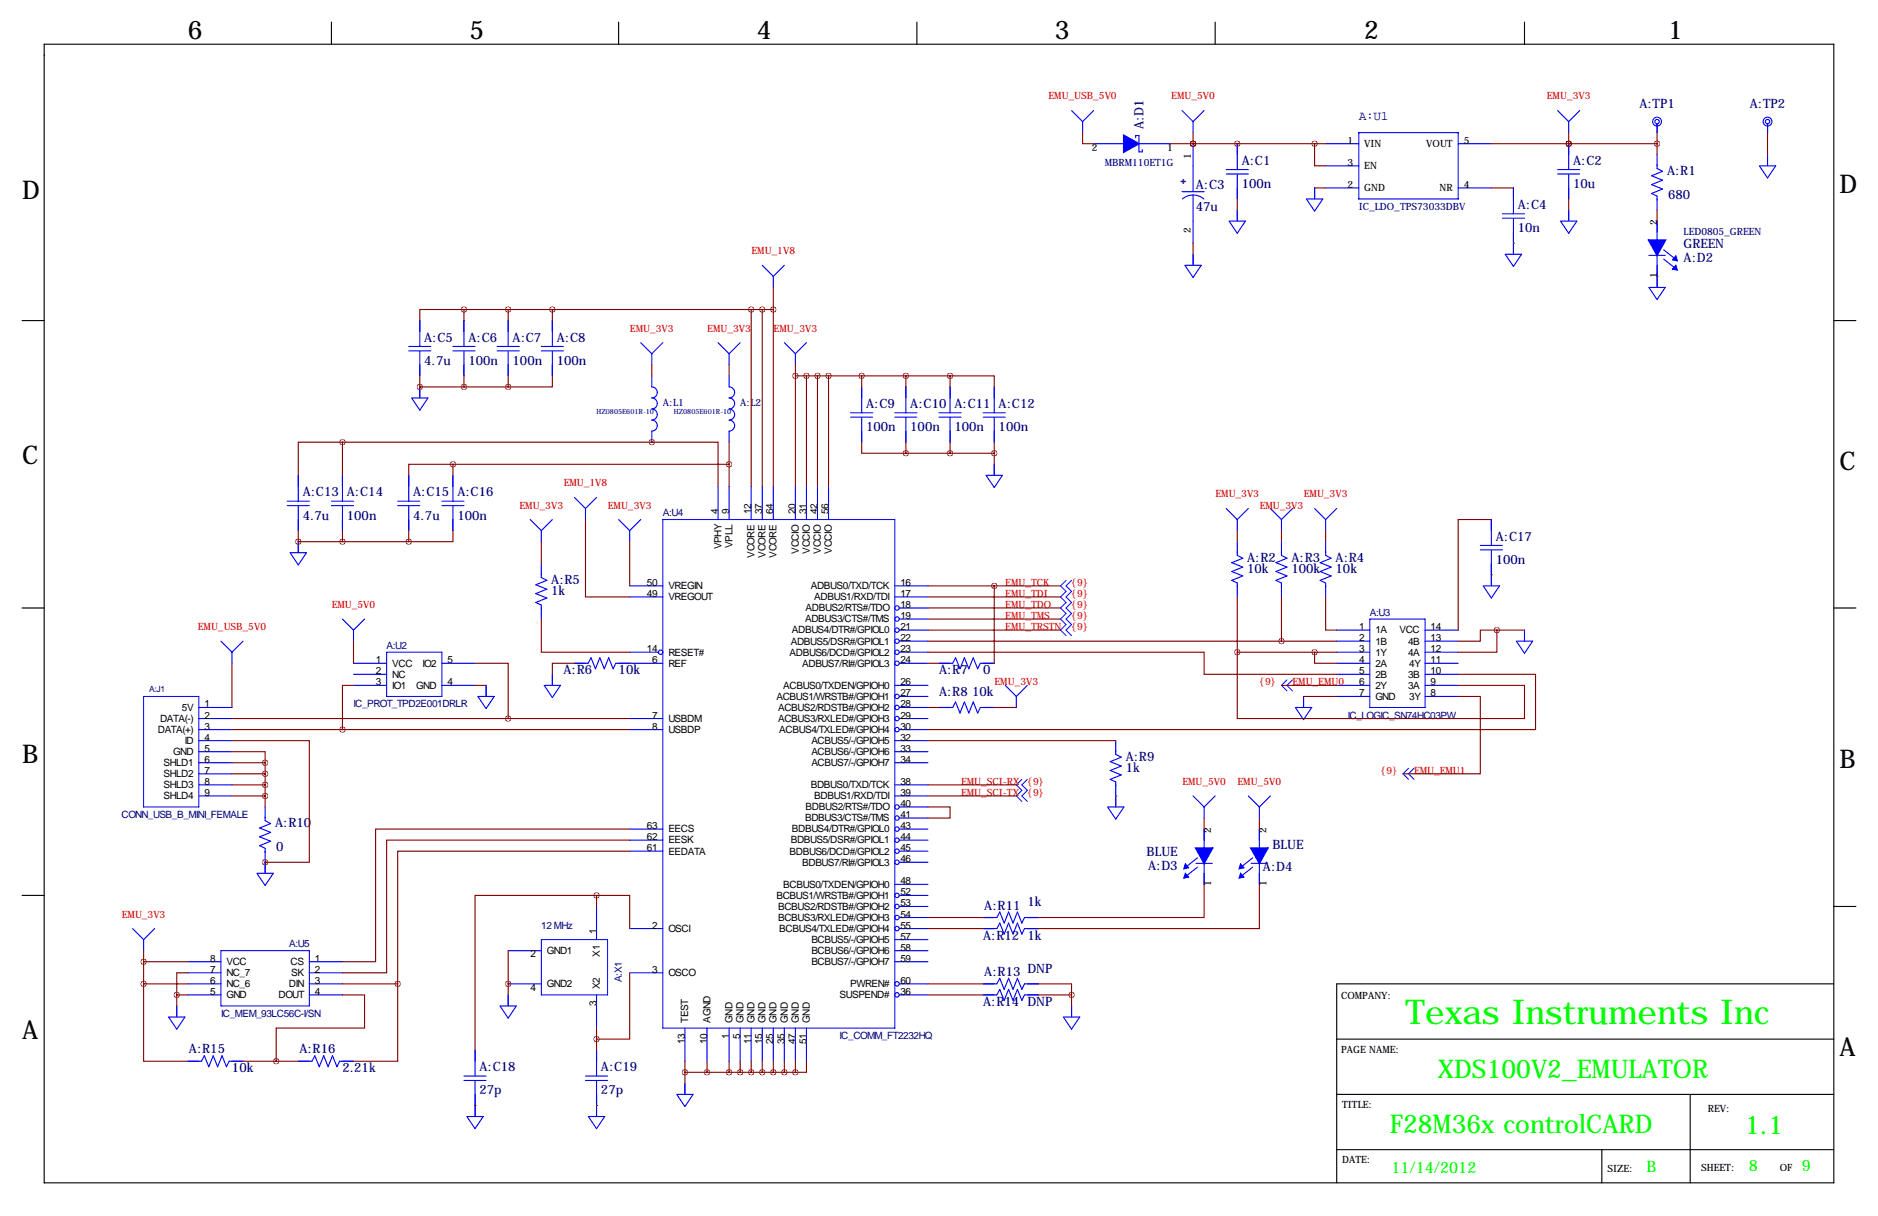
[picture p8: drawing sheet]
<svg xmlns="http://www.w3.org/2000/svg" width="432mm" height="279mm" viewBox="0 0 432 279" stroke-linecap="round" stroke-linejoin="round" font-family="sans-serif">
<g fill="none" stroke="#000" stroke-width=".25">
<path d="M10.2 10.2h411.4v261.6h-411.4zM76.2 5.1v5.1M142.2 5.1v5.1M210.8 5.1v5.1M279.4 5.1v5.1M350.5 5.1v5.1M5.1 73.7h5.1M421.6 73.7h5.1M5.1 139.7h5.1M421.6 139.7h5.1M5.1 205.7h5.1M421.6 208.3h.1"/>
<path d="M421.6 208.3h5.1M307.3 238.8h114.3M421.6 226.1h-114.3v45.7M307.3 251.5h114.3M388.6 251.5v20.3M307.3 264.2h114.3M368.3 264.2v7.6"/>
</g>
<g fill="none" stroke="#00f" stroke-width=".23">
<path d="M406.4 35.6v2.5M274.3 58.4v2.6M284.5 48.3v2.5M302.3 43.2v2.5M348 55.9v2.5M360.7 48.3v2.5M381 63.5v2.5M96.5 88.9v2.5M152.4 119.4h53.3v116.8h-53.3zM228.6 106.7v2.5M68.6 124.5v2.5M245.1 133.3l-1.3 1.3 1.3 1.3-1.3 1.3 1.3 1.2-1.3 1.3 1.3 1.3-1.3 1.2 1.3 1.3-1.3 1.3 1.3 1.2"/>
<path d="M246.4 133.3l-1.3 1.3 1.3 1.3-1.3 1.3 1.3 1.2-1.3 1.3 1.3 1.3-1.3 1.2 1.3 1.3-1.3 1.3 1.3 1.2M342.9 132.1v2.5M88.9 149.9h12.7v10.1h-12.7zM111.8 157.5v2.5M127 154.9v2.6M295.9 156.2l-1.3 1.3 1.3 1.3M297.2 156.2l-1.3 1.3 1.3 1.3M315 142.2h12.7v20.4h-12.7zM350.5 144.8v2.5M33 160h12.7v25.4h-12.7zM234.9 179.1l-1.2 1.2 1.2 1.3-1.2 1.3 1.2 1.2M236.2 179.1l-1.3 1.2 1.3 1.3-1.3 1.3 1.3 1.2"/>
<path d="M299.7 160v2.6M323.8 176.5l-1.2 1.3 1.2 1.3M325.1 176.5l-1.3 1.3 1.3 1.3M61 198.1v2.6M256.5 182.9v2.5M50.8 218.4h20.3v12.7h-20.3zM124.5 215.9h15.2v12.7h-15.2zM40.6 231.1v2.6M116.8 228.6v2.5M246.4 231.1v2.6M109.2 254v2.5M137.2 254v2.5"/>
<path d="M157.5 248.9v2.6"/>
</g>
<g fill="none" stroke="#00f" stroke-width=".25">
<path d="M246.4 25.4l2.5 2.5M248.9 27.9v2.6M251.5 33h17.7M251.5 25.4l-2.6 2.5M261.1 31.6v-.5h.8v3.8h.7v-.5M271.8 25.4l2.5 2.5M274.3 27.9v2.6M274.3 33v11M276.9 25.4l-2.6 2.5M281.9 39h5.1M281.9 40h5.1M284.5 33v6"/>
<path d="M304.8 33h7.6M304.8 38.1h7.6M312.4 30.5h22.9v15.2h-22.9zM335.3 33h7.6M358.1 39h5.1M358.1 40h5.1M358.1 25.4l2.6 2.5M360.7 27.9v2.6M360.7 33v6M363.2 25.4l-2.5 2.5M381 28.4v2.1M381 35.6v3.1l1.3 .7-2.6 1 2.6 1-2.6 1 2.6 1-2.6 1 1.3 .7v3.2"/>
<path d="M404.5 38.1l1.9 2.8 1.9-2.8h-3.7M406.4 28.4v2.1M406.4 35.6v2.3M271.8 44h5.1M271.9 45.7a3.8 3.8 0 0 1 4.9 0M274.3 44.8v11.1M274.3 58.4v2.4M282.6 50.8l1.9 2.8 1.9-2.8h-3.7M284.5 40.1v5.6M284.5 48.3v2.3M300.4 45.7l1.9 2.8 1.8-2.8h-3.6M302.3 43.2v2.4"/>
<path d="M304.8 43.2h7.6M335.3 43.2h7.6M345.4 49.1h5.1M345.4 50.1h5.1M346.1 58.4l1.9 2.8 1.9-2.8h-3.7M348 43.2v5.9M348 50.3v8M358.8 50.8l1.9 2.8 1.9-2.8h-3.7M360.7 40.1v5.6M360.7 48.3v2.3M379.1 58.7h3.8M381 50.8v15.1"/>
<path d="M382.5 59.5l2.9 2.3M382.5 57.4l2.9 2.3M94 79.6h5.1M96.5 73.7v5.9M104.1 79.6h5.1M106.7 73.7v5.9M114.3 79.6h5.1M116.8 73.7v5.9M124.5 79.6h5M127 73.7v5.9M147.3 78.7l2.6 2.6M152.4 78.7l-2.5 2.6"/>
<path d="M165.1 78.7l2.5 2.6M170.2 78.7l-2.6 2.6M175.3 61l2.5 2.5M177.8 63.5v2.5M180.3 78.7l2.6 2.6M180.3 61l-2.5 2.5M185.4 78.7l-2.5 2.6M272.4 61l1.9 2.8 1.9-2.8h-3.7M379.1 66l1.9 2.8 1.9-2.8h-3.7M94 80.6h5.1M94.6 91.4l1.9 2.8 1.9-2.8h-3.7M96.5 80.8v5.6"/>
<path d="M96.5 88.9v2.4M104.1 80.6h5.1M106.7 80.8v5.6M114.3 80.6h5.1M116.8 80.8v5.6M124.5 80.6h5M127 80.8v5.6M149.9 86.4v2.5a1.27 1.27 0 0 1 1.2 1.3 1.27 1.27 0 0 1-1.2 1.2 1.27 1.27 0 0 1 1.2 1.3 1.27 1.27 0 0 1-1.2 1.3 1.27 1.27 0 0 1 1.2 1.3 1.27 1.27 0 0 1-1.2 1.2 1.27 1.27 0 0 1 1.2 1.3 1.27 1.27 0 0 1-1.2 1.3v2.5M149.9 81.3v2.5M167.6 86.4v2.5a1.27 1.27 0 0 1 1.3 1.3 1.27 1.27 0 0 1-1.3 1.2 1.27 1.27 0 0 1 1.3 1.3 1.27 1.27 0 0 1-1.3 1.3 1.27 1.27 0 0 1 1.3 1.2 1.27 1.27 0 0 1-1.3 1.3 1.27 1.27 0 0 1 1.3 1.3 1.27 1.27 0 0 1-1.3 1.3v2.5M167.6 81.3v2.5M182.9 81.3v2.5"/>
<path d="M195.6 94.8h5.1M195.6 95.9h5.1M198.1 88.9v5.9M198.1 96v5.6M205.7 94.8h5.1M205.7 95.9h5.1M208.3 88.9v5.9M208.3 96v5.6M215.9 94.8h5.1M215.9 95.9h5.1M218.4 88.9v5.9M218.4 96v5.6"/>
<path d="M226.1 94.8h5M226.1 95.9h5M228.6 88.9v5.9M228.6 96v5.6M66 115.2h5.1M66 116.2h5.1M68.6 109.2v6M68.6 116.3v5.6M76.2 115.2h5.1M76.2 116.2h5.1M78.7 109.2v6M78.7 116.3v5.6"/>
<path d="M91.4 115.2h5.1M91.4 116.2h5.1M94 109.2v6M94 116.3v5.6M101.6 115.2h5.1M101.6 116.2h5.1M104.1 109.2v6M104.1 116.3v5.6M121.9 119.4l2.6 2.5M127 119.4l-2.5 2.5M132.1 114.3l2.5 2.5M134.6 116.8v2.6"/>
<path d="M137.2 114.3l-2.6 2.5M142.2 119.4l2.6 2.5M147.3 119.4l-2.5 2.5M165.1 111.8v7.6M167.6 111.8v7.6M172.7 111.8v7.6M175.3 111.8v7.6M177.8 111.8v7.6M182.9 111.8v7.6M185.4 111.8v7.6M188 111.8v7.6M190.5 111.8v7.6"/>
<path d="M226.7 109.2l1.9 2.8 1.9-2.8h-3.7M228.6 106.7v2.4M281.9 116.8l2.6 2.6M284.5 119.4v2.5M287 116.8l-2.5 2.6M292.1 116.8l2.5 2.6M294.6 119.4v2.5M297.2 116.8l-2.6 2.6M302.3 116.8l2.5 2.6M304.8 119.4v2.5M307.3 116.8l-2.5 2.6M342.9 119.4v5.9"/>
<path d="M66.7 127l1.9 2.8 1.9-2.8h-3.7M68.6 124.5v2.3M124.5 129.5v3.2l1.2 .6-2.5 1.1 2.5 1-2.5 1 2.5 1-2.5 1 1.3 .6v3.2M124.5 121.9v2.6M144.8 134.6h7.6M144.8 137.2h7.6M144.8 121.9v2.6M205.7 134.6h7.7M205.7 137.2h7.7M206.8 139.7h6.6M284.5 124.5v3.1l1.3 .7-2.6 1 2.6 1-2.6 1 2.6 1-2.6 1 1.3 .7v3.2M294.6 124.5v3.1l1.3 .7-2.5 1 2.5 1-2.5 1 2.5 1-2.5 1 1.2 .7v3.2"/>
<path d="M304.8 124.5v3.1l1.3 .7-2.6 1 2.6 1-2.6 1 2.6 1-2.6 1 1.3 .7v3.2M340.4 125.3h5M340.4 126.3h5M341 134.6l1.9 2.8 1.9-2.8h-3.7M342.9 126.5v8M50.8 147.3l2.5 2.6M53.3 149.9v2.5M55.9 147.3l-2.6 2.6M78.7 142.2l2.6 2.6M81.3 152.4h7.6M81.3 157.5h7.6M81.3 154.9h7.6"/>
<path d="M81.3 144.8v2.5M83.8 142.2l-2.5 2.6M101.6 152.4h7.6M101.6 157.5h7.6M111.8 157.5v2.4M125.1 157.5l1.9 2.8 1.9-2.8h-3.7M127 154.9v2.4M132.1 152.4h3.1l.7-1.3 1 2.6 1-2.6 1 2.6 1.1-2.6 1 2.6 .6-1.3h10.8M144.8 149.9h6.6M205.7 157.5h7.7M206.8 149.9h6.6M206.8 142.2h6.6"/>
<path d="M206.8 144.8h6.6M206.8 147.3h6.6M206.8 152.4h6.6M215.9 152.4h3.1l.7-1.3 1 2.6 1-2.6 1.1 2.6 1-2.6 1 2.6 .6-1.3h3.2M231.1 157.5l2.6 2.5M236.2 157.5l-2.5 2.5M307.3 149.9h7.7M307.3 144.8h7.7M307.3 147.3h7.7M307.3 152.4h7.7M307.3 157.5h7.7M307.3 154.9h7.7"/>
<path d="M327.7 149.9h7.6M327.7 144.8h7.6M327.7 147.3h7.6M327.7 152.4h7.6M327.7 157.5h7.6M327.7 154.9h7.6M348.6 147.3l1.9 2.8 1.9-2.8h-3.7M350.5 144.8v2.4M45.7 165.1h7.6M45.7 167.6h7.6M45.7 162.6h7.6M45.7 170.2h7.6"/>
<path d="M45.7 172.7h7.6M45.7 175.3h7.6M45.7 177.8h7.6M109.9 160l1.9 2.8 1.8-2.8h-3.6M144.8 165.1h7.6M144.8 167.6h7.6M205.7 170.2h7.7M205.7 172.7h7.7M205.7 175.3h7.7M206.8 165.1h6.6M206.8 167.6h6.6M206.8 160h6.6"/>
<path d="M206.8 162.6h6.6M215.9 162.6h3.1l.7-1.3 1 2.5 1-2.5 1.1 2.5 1-2.5 1 2.5 .6-1.2h3.2M233.7 160v2.6M256.5 170.2v3.1l1.3 .7-2.5 1 2.5 1-2.5 1 2.5 1.1-2.5 1 1.2 .6v5.6M297.8 162.6l1.9 2.8 1.9-2.8h-3.7M299.7 160v2.4M307.3 160h7.7M327.7 160h7.6M45.7 180.3h7.6M45.7 182.9h7.6M61 185.4v3.2l1.2 .6-2.5 1 2.5 1.1-2.5 1 2.5 1-2.5 1 1.3 .6v5.6M144.8 190.5h7.6"/>
<path d="M144.8 193h7.6M144.8 195.6h7.6M205.7 180.3h7.7M205.7 182.9h7.7M206.8 190.5h6.6M206.8 193h6.6M206.8 195.6h6.6M206.8 185.4h6.6M206.8 188h6.6M206.8 198.1h6.6M254.7 185.4l1.8 2.8 1.9-2.8h-3.6M274.3 182.9l2.6 2.5"/>
<path d="M275 198.4h3.7M275.3 199.2l-2.9 2.3M275.3 197.1l-2.9 2.3M276.9 185.4v2.6M276.9 190.5v12.7M279.4 182.9l-2.5 2.5M287 182.9l2.6 2.5M287.7 198.4h3.7M288 199.2l-2.9 2.3M288 197.1l-2.9 2.3M289.6 185.4v2.6M289.6 190.5v12.7"/>
<path d="M292.1 182.9l-2.5 2.5M30.5 213.4l2.5 2.5M33 215.9v2.5M35.6 213.4l-2.6 2.5M59.1 200.7l1.9 2.8 1.8-2.8h-3.6M116.8 218.4h7.7M137.2 208.3v7.6M144.8 213.4h7.6M205.7 203.2h7.7M205.7 215.9h7.7M205.7 218.4h7.7M206.8 213.4h6.6"/>
<path d="M206.8 205.7h6.6M206.8 208.3h6.6M206.8 210.8h6.6M226.1 213.4h3.1l.7-1.3 1 2.5 1-2.5 1 2.5 1-2.5 1 2.5 .7-1.2h3.2M226.1 210.8h3.1l.7-1.3 1 2.6 1-2.6 1 2.6 1-2.6 1 2.6 .7-1.3h3.2M38.8 233.7l1.8 2.8 1.9-2.8h-3.6M40.6 231.1v2.4M43.2 228.6h7.6M43.2 223.5h7.6M43.2 226.1h7.6M43.2 221h7.6M71.1 228.6h7.6"/>
<path d="M71.1 223.5h7.6M71.1 226.1h7.6M71.1 221h7.6M115 231.1l1.8 2.8 1.9-2.8h-3.6M116.8 226.1h7.7M116.8 228.6v2.4M137.2 228.6v7.6M144.8 223.5h7.6M157.5 236.2v7.6M162.6 236.2v7.6M167.6 236.2v7.6M170.2 236.2v7.6"/>
<path d="M172.7 236.2v7.6M175.3 236.2v7.6M177.8 236.2v7.6M180.3 236.2v7.6M182.9 236.2v7.6M185.4 236.2v7.6M205.7 221h7.7M206.8 228.6h6.6M206.8 226.1h6.6M226.1 228.6h3.1l.7-1.3 1 2.6 1-2.6 1 2.6 1-2.6 1 2.6 .7-1.3h3.2M226.1 226.1h3.1l.7-1.3 1 2.5 1-2.5 1 2.5 1-2.5 1 2.5 .7-1.2h3.2M244.5 233.7l1.9 2.8 1.9-2.8h-3.7"/>
<path d="M246.4 231.1v2.4M43.2 243.8h3.1l.7-1.2 1 2.5 1-2.5 1 2.5 1.1-2.5 1 2.5 .6-1.3h3.2M68.6 243.8h3.1l.7-1.2 1 2.5 1-2.5 1 2.5 1.1-2.5 1 2.5 .6-1.3h3.2M106.7 247.2h5.1M106.7 248.3h5.1M107.3 256.5l1.9 2.8 1.9-2.8h-3.7M109.2 241.3v5.9M109.2 248.4v8M134.6 247.2h5.1M134.6 248.3h5.1M135.3 256.5l1.9 2.8 1.8-2.8h-3.6M137.2 241.3v5.9"/>
<path d="M137.2 248.4v8M155.6 251.5l1.9 2.8 1.9-2.8h-3.7M157.5 248.9v2.4"/>
<circle cx="381" cy="27.9" r=".51"/>
<circle cx="381" cy="27.9" r="1.02"/>
<circle cx="406.4" cy="27.9" r=".51"/>
<circle cx="406.4" cy="27.9" r="1.02"/>
<circle cx="206.2" cy="139.7" r=".51"/>
<circle cx="151.9" cy="149.9" r=".51"/>
<circle cx="206.2" cy="152.4" r=".51"/>
<circle cx="206.2" cy="149.9" r=".51"/>
<circle cx="206.2" cy="147.3" r=".51"/>
<circle cx="206.2" cy="142.2" r=".51"/>
<circle cx="206.2" cy="144.8" r=".51"/>
<circle cx="206.2" cy="165.1" r=".51"/>
<circle cx="206.2" cy="167.6" r=".51"/>
<circle cx="206.2" cy="160" r=".51"/>
<circle cx="206.2" cy="162.6" r=".51"/>
<circle cx="206.2" cy="190.5" r=".51"/>
<circle cx="206.2" cy="185.4" r=".51"/>
<circle cx="206.2" cy="188" r=".51"/>
<circle cx="206.2" cy="193" r=".51"/>
<circle cx="206.2" cy="198.1" r=".51"/>
<circle cx="206.2" cy="195.6" r=".51"/>
<circle cx="206.2" cy="213.4" r=".51"/>
<circle cx="206.2" cy="205.7" r=".51"/>
<circle cx="206.2" cy="208.3" r=".51"/>
<circle cx="206.2" cy="210.8" r=".51"/>
<circle cx="206.2" cy="226.1" r=".51"/>
<circle cx="206.2" cy="228.6" r=".51"/>
</g>
<g fill="#00f" stroke="#00f" stroke-width=".25">
<path d="M285.2 198.5l.8 .9-1.1 .2z"/>
<path d="M285.2 200.7l.8 .8-1.1 .3z"/>
<path d="M287.5 194.8h4.1l-2 3.7z"/>
<path d="M272.5 198.5l.8 .9-1.1 .2z"/>
<path d="M272.5 200.7l.8 .8-1.1 .3z"/>
<path d="M274.8 194.8h4.1l-2 3.7z"/>
<path d="M385.3 58.8l.4 1.1-1.1-.2z"/>
<path d="M385.3 61l.4 1.1-1.1-.3z"/>
<path d="M379 55.1h4l-2 3.7z"/>
<path d="M258.3 31l3.7 2-3.7 2.1z"/>
</g>
<g fill="none" stroke="#800000" stroke-width=".25">
<path d="M248.9 30.5v2.5h2.6M269.2 33h35.6M274.3 33h.1M274.3 30.5v2.5M284.5 33h.1M302.3 33v5.1h2.5M342.9 33h38.1M360.7 33h.1M360.7 30.5v2.5M381 30.5v5.1M406.4 30.5v5.1M274.3 55.9v2.5"/>
<path d="M284.5 45.7v2.6M302.3 43.2h2.5M342.9 43.2h5.1M348 55.9h.1M360.7 45.7v2.6M381 48.3v2.5M106.7 71.1h-10.2v2.6M106.7 71.1v2.6M106.7 71.1h71.1M116.8 71.1v2.6M127 71.1v2.6M172.7 71.1v40.7"/>
<path d="M175.3 71.1v40.7M177.8 66v45.8M381 63.5h.1M96.5 88.9h.1M96.5 86.4v2.5M96.5 88.9h20.3M106.7 86.4v2.5M116.8 86.4v2.5M127 86.4v2.5h-10.2M149.9 83.8v2.6M167.6 83.8v2.6M182.9 86.4h35.5"/>
<path d="M182.9 83.8v28M185.4 86.4v25.4M188 86.4v25.4M190.5 86.4v25.4M198.1 86.4v2.5M208.3 86.4v2.5M218.4 86.4h10.2v2.5M218.4 86.4v2.5M78.7 101.6h-10.1v7.6M78.7 101.6v7.6M78.7 101.6h71.2M104.1 106.7h-10.1v2.5"/>
<path d="M104.1 106.7v2.5M104.1 106.7h63.5M134.6 119.4v17.8h10.2M149.9 101.6h15.2v10.2M149.9 101.6h.1M167.6 101.6v10.2M198.1 101.6v2.5h10.2M208.3 104.1h20.3M208.3 101.6v2.5M218.4 101.6v2.5M228.6 101.6v5.1M342.9 119.4h-7.6v25.4"/>
<path d="M68.6 124.5h.1M68.6 121.9v2.6M68.6 124.5h25.4M78.7 121.9v2.6M94 121.9v2.6M104.1 121.9v2.6h-10.1M124.5 124.5v5M144.8 124.5v10.1M213.4 134.6h30.4M213.4 137.2h30.4M213.4 139.7h30.4M228.6 134.6v17.8"/>
<path d="M284.5 121.9v2.6M284.5 137.2v12.7M294.6 121.9v2.6M294.6 137.2v10.1M304.8 137.2v7.6h2.5M304.8 121.9v2.6M342.9 132.1h.1M53.3 152.4v10.2M81.3 157.5h-2.6v10.1M81.3 147.3v5.1M109.2 152.4h7.6v12.7M109.2 157.5h2.6"/>
<path d="M124.5 142.2v7.7h20.3M132.1 152.4h-5.1v2.5M144.8 152.4h.1M213.4 149.9h63.5v5h30.4M213.4 147.3h93.9M213.4 142.2h30.4M213.4 144.8h30.4M213.4 152.4h2.5M284.5 149.9v15.2h66v-7.6h-15.2M284.5 149.9h22.8M294.6 157.5h12.7M302.3 149.9v2.5h5"/>
<path d="M335.3 154.9h17.8v12.7h-139.7M344.2 144.8v5.1h-8.9M344.2 144.8h-3.8v2.5h-5.1M344.2 144.8h6.3M53.3 170.2h17.8v27.9h-10.1M53.3 172.7h7.7v2.6M53.3 165.1h91.5M53.3 167.6h91.5M53.3 175.3h7.7M53.3 177.8h7.7M61 175.3v10.1M213.4 162.6h2.5"/>
<path d="M213.4 170.2h43.1M228.6 162.6h5.1M299.7 160h7.6M335.3 160h5.1v17.8h-17.8M53.3 180.3h7.7M53.3 182.9h7.7M61 198.1h.1M144.8 190.5h-58.4v30.5h-7.7M144.8 193h-55.9v30.5h-10.2M144.8 195.6h-53.4v30.5M213.4 185.4h5v2.6h-5M213.4 180.3h20.3"/>
<path d="M213.4 182.9h20.3M256.5 182.9h.1M276.9 188v2.5M289.6 188v2.5M33 218.4v7.7M116.8 218.4v10.2M137.2 205.7h-28v35.6M137.2 205.7h7.6v7.7M137.2 205.7v2.6M213.4 210.8h12.7M213.4 213.4h12.7M276.9 203.2v7.6h-38.1"/>
<path d="M289.6 203.2v10.2h-50.8M33 226.1v17.7h10.2M33 226.1h10.2M33 221h10.2M40.6 228.6h2.6M40.6 228.6v2.5M43.2 223.5h-2.6v5.1M78.7 228.6h5.1v7.6h-20.3v7.6M78.7 226.1h12.7M91.4 226.1v17.7h-10.1M116.8 226.1h.1M137.2 236.2v5.1"/>
<path d="M144.8 223.5v15.3h-7.6M213.4 226.1h12.7M213.4 228.6h12.7M238.8 226.1h7.6v2.5M238.8 228.6h7.6M246.4 228.6v2.5M55.9 243.8h12.7M109.2 254h.1M137.2 254h.1M157.5 243.8v5.1M157.5 246.4h25.4M162.6 243.8v2.6"/>
<path d="M167.6 243.8v2.6M170.2 243.8v2.6M172.7 243.8v2.6M175.3 243.8v2.6M177.8 243.8v2.6M180.3 243.8v2.6M182.9 243.8v2.6M185.4 243.8v2.6h-2.5"/>
</g>
<path d="M302.2 149.9a.05 .05 0 0 0 .1 0 .05 .05 0 0 0-.1 0zM284.4 149.9a.05 .05 0 0 0 .1 0 .05 .05 0 0 0-.1 0zM294.6 147.3a.05 .05 0 0 0 .1 0 .05 .05 0 0 0-.1 0zM218.4 104.1a.05 .05 0 0 0 .1 0 .05 .05 0 0 0-.1 0zM208.2 104.1a.05 .05 0 0 0 .1 0 .05 .05 0 0 0-.1 0zM185.4 86.4a.05 .05 0 0 0 .1 0 .05 .05 0 0 0-.1 0zM198.1 86.4a.05 .05 0 0 0 .1 0 .05 .05 0 0 0-.1 0zM208.2 86.4a.05 .05 0 0 0 .1 0 .05 .05 0 0 0-.1 0zM218.4 86.4a.05 .05 0 0 0 .1 0 .05 .05 0 0 0-.1 0zM187.9 86.4a.05 .05 0 0 0 .1 0 .05 .05 0 0 0-.1 0zM182.8 86.4a.05 .05 0 0 0 .1 0 .05 .05 0 0 0-.1 0zM60.9 198.1a.05 .05 0 0 0 .1 0 .05 .05 0 0 0-.1 0zM60.9 175.3a.05 .05 0 0 0 .1 0 .05 .05 0 0 0-.1 0zM60.9 177.8a.05 .05 0 0 0 .1 0 .05 .05 0 0 0-.1 0zM60.9 180.3a.05 .05 0 0 0 .1 0 .05 .05 0 0 0-.1 0zM60.9 182.9a.05 .05 0 0 0 .1 0 .05 .05 0 0 0-.1 0zM246.3 228.6a.05 .05 0 0 0 .1 0 .05 .05 0 0 0-.1 0zM33 221a.05 .05 0 0 0 .1 0 .05 .05 0 0 0-.1 0zM33 226.1a.05 .05 0 0 0 .1 0 .05 .05 0 0 0-.1 0zM91.4 226.1a.05 .05 0 0 0 .1 0 .05 .05 0 0 0-.1 0zM116.8 226.1a.05 .05 0 0 0 .1 0 .05 .05 0 0 0-.1 0zM137.1 238.8a.05 .05 0 0 0 .1 0 .05 .05 0 0 0-.1 0zM137.1 205.7a.05 .05 0 0 0 .1 0 .05 .05 0 0 0-.1 0zM157.4 246.4a.05 .05 0 0 0 .1 0 .05 .05 0 0 0-.1 0zM162.5 246.4a.05 .05 0 0 0 .1 0 .05 .05 0 0 0-.1 0zM167.6 246.4a.05 .05 0 0 0 .1 0 .05 .05 0 0 0-.1 0zM170.1 246.4a.05 .05 0 0 0 .1 0 .05 .05 0 0 0-.1 0zM175.2 246.4a.05 .05 0 0 0 .1 0 .05 .05 0 0 0-.1 0zM172.7 246.4a.05 .05 0 0 0 .1 0 .05 .05 0 0 0-.1 0zM180.3 246.4a.05 .05 0 0 0 .1 0 .05 .05 0 0 0-.1 0zM182.8 246.4a.05 .05 0 0 0 .1 0 .05 .05 0 0 0-.1 0zM68.5 124.5a.05 .05 0 0 0 .1 0 .05 .05 0 0 0-.1 0zM93.9 124.5a.05 .05 0 0 0 .1 0 .05 .05 0 0 0-.1 0zM78.7 124.5a.05 .05 0 0 0 .1 0 .05 .05 0 0 0-.1 0zM149.8 101.6a.05 .05 0 0 0 .1 0 .05 .05 0 0 0-.1 0zM78.7 101.6a.05 .05 0 0 0 .1 0 .05 .05 0 0 0-.1 0zM104.1 106.7a.05 .05 0 0 0 .1 0 .05 .05 0 0 0-.1 0zM167.6 106.7a.05 .05 0 0 0 .1 0 .05 .05 0 0 0-.1 0zM106.6 71.1a.05 .05 0 0 0 .1 0 .05 .05 0 0 0-.1 0zM116.8 71.1a.05 .05 0 0 0 .1 0 .05 .05 0 0 0-.1 0zM96.5 88.9a.05 .05 0 0 0 .1 0 .05 .05 0 0 0-.1 0zM116.8 88.9a.05 .05 0 0 0 .1 0 .05 .05 0 0 0-.1 0zM106.6 88.9a.05 .05 0 0 0 .1 0 .05 .05 0 0 0-.1 0zM360.6 33a.05 .05 0 0 0 .1 0 .05 .05 0 0 0-.1 0zM172.7 71.1a.05 .05 0 0 0 .1 0 .05 .05 0 0 0-.1 0zM175.2 71.1a.05 .05 0 0 0 .1 0 .05 .05 0 0 0-.1 0zM360.6 33a.05 .05 0 0 0 .1 0 .05 .05 0 0 0-.1 0zM284.4 33a.05 .05 0 0 0 .1 0 .05 .05 0 0 0-.1 0zM302.2 33a.05 .05 0 0 0 .1 0 .05 .05 0 0 0-.1 0zM274.3 33a.05 .05 0 0 0 .1 0 .05 .05 0 0 0-.1 0zM274.3 33a.05 .05 0 0 0 .1 0 .05 .05 0 0 0-.1 0zM344.1 144.8a.05 .05 0 0 0 .1 0 .05 .05 0 0 0-.1 0zM78.7 167.6a.05 .05 0 0 0 .1 0 .05 .05 0 0 0-.1 0zM116.8 165.1a.05 .05 0 0 0 .1 0 .05 .05 0 0 0-.1 0zM40.6 228.6a.05 .05 0 0 0 .1 0 .05 .05 0 0 0-.1 0z" fill="#800000" stroke="#800000" stroke-width="1.3"/>
<text font-size="7.9" fill="#0f0" x="323.2" y="235.2">Texas Instruments Inc</text>
<g font-size="5.9">
<text x="43.2" y="8.9">6</text>
<text x="107.9" y="8.9">5</text>
<text x="174" y="8.9">4</text>
<text x="242.6" y="8.9">3</text>
<text x="313.7" y="8.9">2</text>
<text x="383.5" y="8.9">1</text>
<text x="5.1" y="45.7">D</text>
<text x="422.9" y="44.4">D</text>
<text x="5.1" y="106.7">C</text>
<text x="422.9" y="107.9">C</text>
<text x="5.1" y="175.3">B</text>
<text x="422.9" y="176.5">B</text>
<text x="5.1" y="238.8">A</text>
<text x="422.9" y="242.6">A</text>
</g>
<g font-size="5.9" fill="#0f0">
<text x="330.6" y="247.7">XDS100V2_EMULATOR</text>
<text x="319.5" y="260.4">F28M36x controlCARD</text>
<text x="401.2" y="260.6">1.1</text>
</g>
<g font-size="3.6" fill="#0f0">
<text x="319.9" y="269.5">11/14/2012</text>
<text x="378.6" y="269.2">B</text>
<text x="402.1" y="269">8</text>
<text x="414.3" y="269">9</text>
</g>
<g font-size="3" fill="#000080">
<text x="262.9" y="29.7" transform="rotate(-90 262.9 29.7)">A:D1</text>
<text x="312.4" y="27.7">A:U1</text>
<text x="376.9" y="24.9">A:TP1</text>
<text x="402.3" y="24.9">A:TP2</text>
<text x="285.5" y="37.8">A:C1</text>
<text x="361.7" y="37.8">A:C2</text>
<text x="383.3" y="40.1">A:R1</text>
<text x="274.9" y="43.3">A:C3</text>
<text x="285.5" y="43.2">100n</text>
<text x="361.7" y="43.2">10u</text>
<text x="383.5" y="45.7">680</text>
<text x="274.9" y="48.5">47u</text>
<text x="349" y="48">A:C4</text>
<text x="349" y="53.3">10n</text>
<text x="387.1" y="56.9">GREEN</text>
<text x="387.1" y="60.2">A:D2</text>
<text x="97.5" y="78.5">A:C5</text>
<text x="97.5" y="83.8">4.7u</text>
<text x="107.7" y="78.5">A:C6</text>
<text x="107.7" y="83.8">100n</text>
<text x="117.9" y="78.5">A:C7</text>
<text x="117.9" y="83.8">100n</text>
<text x="128" y="78.5">A:C8</text>
<text x="128" y="83.8">100n</text>
<text x="199.1" y="93.7">A:C9</text>
<text x="209.3" y="93.7">A:C10</text>
<text x="219.5" y="93.7">A:C11</text>
<text x="229.6" y="93.7">A:C12</text>
<text x="199.1" y="99.1">100n</text>
<text x="209.3" y="99.1">100n</text>
<text x="219.5" y="99.1">100n</text>
<text x="229.6" y="99.1">100n</text>
<text x="69.6" y="114">A:C13</text>
<text x="69.6" y="119.4">4.7u</text>
<text x="79.8" y="114">A:C14</text>
<text x="79.8" y="119.4">100n</text>
<text x="95" y="114">A:C15</text>
<text x="95" y="119.4">4.7u</text>
<text x="105.2" y="114">A:C16</text>
<text x="105.2" y="119.4">100n</text>
<text x="343.9" y="124.2">A:C17</text>
<text x="286.8" y="129">A:R2</text>
<text x="286.8" y="131.6">10k</text>
<text x="296.9" y="129">A:R3</text>
<text x="296.9" y="131.6">100k</text>
<text x="307.1" y="129">A:R4</text>
<text x="307.1" y="131.6">10k</text>
<text x="343.9" y="129.5">100n</text>
<text x="126.7" y="134.1">A:R5</text>
<text x="126.7" y="136.7">1k</text>
<text x="129.5" y="154.9">A:R6</text>
<text x="142.2" y="154.9">10k</text>
<text x="215.9" y="154.9">A:R7</text>
<text x="226.1" y="154.9">0</text>
<text x="215.9" y="160">A:R8</text>
<text x="223.5" y="160">10k</text>
<text x="258.8" y="174.8">A:R9</text>
<text x="258.8" y="177.3">1k</text>
<text x="63.2" y="190">A:R10</text>
<text x="63.5" y="195.6">0</text>
<text x="263.6" y="196.6">BLUE</text>
<text x="292.6" y="195.1">BLUE</text>
<text x="264" y="199.9">A:D3</text>
<text x="290.4" y="200.2">A:D4</text>
<text x="226.3" y="209">A:R11</text>
<text x="236.2" y="208.3">1k</text>
<text x="226.1" y="215.9">A:R12</text>
<text x="236.2" y="215.9">1k</text>
<text x="226.3" y="224.3">A:R13</text>
<text x="236.2" y="223.5">DNP</text>
<text x="226.1" y="231.1">A:R14 DNP</text>
<text x="43.4" y="242.1">A:R15</text>
<text x="68.8" y="242.1">A:R16</text>
<text x="53.3" y="246.4">10k</text>
<text x="78.7" y="246.4">2.21k</text>
<text x="110.2" y="246.1">A:C18</text>
<text x="110.2" y="251.5">27p</text>
<text x="138.2" y="246.1">A:C19</text>
<text x="138.2" y="251.5">27p</text>
</g>
<g font-size="2.3" fill="#f00">
<text x="241.1" y="22.9">EMU_USB_5V0</text>
<text x="269.3" y="22.9">EMU_5V0</text>
<text x="355.7" y="22.9">EMU_3V3</text>
<text x="172.8" y="58.4">EMU_1V8</text>
<text x="144.9" y="76.2">EMU_3V3</text>
<text x="162.6" y="76.2">EMU_3V3</text>
<text x="177.9" y="76.2">EMU_3V3</text>
<text x="129.6" y="111.8">EMU_1V8</text>
<text x="119.5" y="116.8">EMU_3V3</text>
<text x="139.8" y="116.8">EMU_3V3</text>
<text x="279.5" y="114.3">EMU_3V3</text>
<text x="289.6" y="116.8">EMU_3V3</text>
<text x="299.8" y="114.3">EMU_3V3</text>
<text x="231.1" y="134.6">EMU_TCK</text>
<text x="231.1" y="137.2">EMU_TDI</text>
<text x="246.4" y="134.6">{9}</text>
<text x="246.4" y="137.2">{9}</text>
<text x="76.3" y="139.7">EMU_5V0</text>
<text x="231.1" y="142.2">EMU_TMS</text>
<text x="231.1" y="139.7">EMU_TDO</text>
<text x="246.4" y="142.2">{9}</text>
<text x="246.4" y="139.7">{9}</text>
<text x="45.5" y="144.8">EMU_USB_5V0</text>
<text x="231.1" y="144.8">EMU_TRSTN</text>
<text x="246.4" y="144.8">{9}</text>
<text x="228.7" y="157.5">EMU_3V3</text>
<text x="289.6" y="157.5">{9}</text>
<text x="297.2" y="157.5">EMU_EMU0</text>
<text x="317.5" y="177.8">{9}</text>
<text x="325.1" y="177.8">EMU_EMU1</text>
<text x="221" y="180.3">EMU_SCI-RX {9}</text>
<text x="221" y="182.9">EMU_SCI-TX</text>
<text x="236.2" y="182.9">{9}</text>
<text x="271.9" y="180.3">EMU_5V0</text>
<text x="284.6" y="180.3">EMU_5V0</text>
<text x="28" y="210.8">EMU_3V3</text>
</g>
<g font-size="2.3">
<text x="251.1" y="34.6">2</text>
<text x="268.4" y="34.6">1</text>
<text x="309.8" y="33">1</text>
<text x="313.7" y="33.8">VIN</text>
<text x="327.9" y="33.8">VOUT</text>
<text x="336.5" y="33">5</text>
<text x="273.8" y="36.6" transform="rotate(-90 273.8 36.6)">1</text>
<text x="309.8" y="38.1">3</text>
<text x="313.7" y="38.9">EN</text>
<text x="309.8" y="43.2">2</text>
<text x="313.7" y="44">GND</text>
<text x="331" y="44">NR</text>
<text x="336.5" y="43.2">4</text>
<text x="273.8" y="53.6" transform="rotate(-90 273.8 53.6)">2</text>
<text x="381" y="51.7" transform="rotate(-90 381 51.7)">2</text>
<text x="381" y="63.9" transform="rotate(-90 381 63.9)">1</text>
<text x="165.1" y="118.1" transform="rotate(-90 165.1 118.1)">4</text>
<text x="167.6" y="118.1" transform="rotate(-90 167.6 118.1)">9</text>
<text x="172.7" y="118.1" transform="rotate(-90 172.7 118.1)">12</text>
<text x="175.3" y="118.1" transform="rotate(-90 175.3 118.1)">37</text>
<text x="177.8" y="118.1" transform="rotate(-90 177.8 118.1)">64</text>
<text x="182.9" y="118.1" transform="rotate(-90 182.9 118.1)">20</text>
<text x="185.4" y="118.1" transform="rotate(-90 185.4 118.1)">31</text>
<text x="188" y="118.1" transform="rotate(-90 188 118.1)">42</text>
<text x="190.5" y="118.1" transform="rotate(-90 190.5 118.1)">56</text>
<text x="168.4" y="125.9" transform="rotate(-90 168.4 125.9)">VPLL</text>
<text x="165.9" y="126.2" transform="rotate(-90 165.9 126.2)">VPHY</text>
<text x="173.5" y="128.2" transform="rotate(-90 173.5 128.2)">VCORE</text>
<text x="176" y="128.2" transform="rotate(-90 176 128.2)">VCORE</text>
<text x="178.6" y="128.2" transform="rotate(-90 178.6 128.2)">VCORE</text>
<text x="183.6" y="127.2" transform="rotate(-90 183.6 127.2)">VCCIO</text>
<text x="186.2" y="127.2" transform="rotate(-90 186.2 127.2)">VCCIO</text>
<text x="188.7" y="127.2" transform="rotate(-90 188.7 127.2)">VCCIO</text>
<text x="191.3" y="127.2" transform="rotate(-90 191.3 127.2)">VCCIO</text>
<text x="148.8" y="134.6">50</text>
<text x="148.8" y="137.2">49</text>
<text x="153.7" y="135.4">VREGIN</text>
<text x="153.7" y="137.9">VREGOUT</text>
<text x="186.4" y="135.4">ADBUS0/TXD/TCK</text>
<text x="187.2" y="137.9">ADBUS1/RXD/TDI</text>
<text x="207" y="134.6">16</text>
<text x="207" y="137.2">17</text>
<text x="185.1" y="143">ADBUS3/CTS#/TMS</text>
<text x="185.2" y="140.5">ADBUS2/RTS#/TDO</text>
<text x="207" y="139.7">18</text>
<text x="207" y="142.2">19</text>
<text x="148.8" y="149.9">14</text>
<text x="181.8" y="148.1">ADBUS5/DSR#/GPIOL1</text>
<text x="182.1" y="145.5">ADBUS4/DTR#/GPIOL0</text>
<text x="207" y="144.8">21</text>
<text x="207" y="147.3">22</text>
<text x="207" y="149.9">23</text>
<text x="312.5" y="144.8">1</text>
<text x="312.5" y="147.3">2</text>
<text x="312.5" y="149.9">3</text>
<text x="316.2" y="145.5">1A</text>
<text x="316.2" y="148.1">1B</text>
<text x="321.8" y="145.5">VCC</text>
<text x="323.8" y="148.1">4B</text>
<text x="328.9" y="147.3">13</text>
<text x="328.9" y="149.9">12</text>
<text x="328.9" y="144.8">14</text>
<text x="86.4" y="152.4">1</text>
<text x="86.4" y="154.9">2</text>
<text x="90.2" y="153.2">VCC</text>
<text x="90.2" y="155.7">NC</text>
<text x="97.2" y="153.2">IO2</text>
<text x="102.9" y="152.4">5</text>
<text x="149.9" y="152.4">6</text>
<text x="153.7" y="150.6">RESET#</text>
<text x="153.7" y="153.2">REF</text>
<text x="181.5" y="150.6">ADBUS6/DCD#/GPIOL2</text>
<text x="184.4" y="153.2">ADBUS7/RI#/GPIOL3</text>
<text x="207" y="152.4">24</text>
<text x="312.5" y="152.4">4</text>
<text x="312.5" y="154.9">5</text>
<text x="316.2" y="150.6">1Y</text>
<text x="316.2" y="153.2">2A</text>
<text x="316.2" y="155.7">2B</text>
<text x="323.8" y="150.6">4A</text>
<text x="323.8" y="155.7">3B</text>
<text x="324" y="153.2">4Y</text>
<text x="328.9" y="152.4">11</text>
<text x="328.9" y="154.9">10</text>
<text x="86.4" y="157.5">3</text>
<text x="90.2" y="158.2">IO1</text>
<text x="95.7" y="158.2">GND</text>
<text x="102.9" y="157.5">4</text>
<text x="178.5" y="160.8">ACBUS1/WRSTB#/GPIOH1</text>
<text x="180.1" y="158.2">ACBUS0/TXDEN/GPIOH0</text>
<text x="207" y="157.5">26</text>
<text x="207" y="160">27</text>
<text x="312.5" y="157.5">6</text>
<text x="312.5" y="160">7</text>
<text x="316.2" y="158.2">2Y</text>
<text x="316.2" y="160.8">GND</text>
<text x="323.8" y="158.2">3A</text>
<text x="324" y="160.8">3Y</text>
<text x="328.9" y="157.5">9</text>
<text x="328.9" y="160">8</text>
<text x="36.8" y="165.9">DATA(-)</text>
<text x="41.8" y="163.3">5V</text>
<text x="47" y="162.6">1</text>
<text x="47" y="167.6">3</text>
<text x="47" y="165.1">2</text>
<text x="149.9" y="165.1">7</text>
<text x="149.9" y="167.6">8</text>
<text x="153.7" y="165.9">USBDM</text>
<text x="178.9" y="165.9">ACBUS3/RXLED#/GPIOH3</text>
<text x="178.9" y="163.3">ACBUS2/RDSTB#/GPIOH2</text>
<text x="207" y="165.1">29</text>
<text x="207" y="167.6">30</text>
<text x="207" y="162.6">28</text>
<text x="36.3" y="168.4">DATA(+)</text>
<text x="39.8" y="173.5">GND</text>
<text x="42.5" y="170.9">ID</text>
<text x="47" y="170.2">4</text>
<text x="47" y="172.7">5</text>
<text x="153.7" y="168.4">USBDP</text>
<text x="179.2" y="168.4">ACBUS4/TXLED#/GPIOH4</text>
<text x="186.6" y="170.9">ACBUS5/-/GPIOH5</text>
<text x="186.6" y="173.5">ACBUS6/-/GPIOH6</text>
<text x="207" y="170.2">32</text>
<text x="207" y="172.7">33</text>
<text x="37.6" y="176">SHLD1</text>
<text x="37.6" y="178.6">SHLD2</text>
<text x="47" y="175.3">6</text>
<text x="47" y="177.8">7</text>
<text x="186.6" y="176">ACBUS7/-/GPIOH7</text>
<text x="207" y="175.3">34</text>
<text x="37.6" y="181.1">SHLD3</text>
<text x="37.6" y="183.6">SHLD4</text>
<text x="47" y="180.3">8</text>
<text x="47" y="182.9">9</text>
<text x="186.4" y="181.1">BDBUS0/TXD/TCK</text>
<text x="187.2" y="183.6">BDBUS1/RXD/TDI</text>
<text x="207" y="180.3">38</text>
<text x="207" y="182.9">39</text>
<text x="207" y="185.4">40</text>
<text x="148.8" y="190.5">63</text>
<text x="153.7" y="191.3">EECS</text>
<text x="182.1" y="191.3">BDBUS4/DTR#/GPIOL0</text>
<text x="185.1" y="188.7">BDBUS3/CTS#/TMS</text>
<text x="185.2" y="186.2">BDBUS2/RTS#/TDO</text>
<text x="207" y="188">41</text>
<text x="207" y="190.5">43</text>
<text x="278.5" y="191.4" transform="rotate(-90 278.5 191.4)">2</text>
<text x="291.2" y="191.4" transform="rotate(-90 291.2 191.4)">2</text>
<text x="148.8" y="193">62</text>
<text x="148.8" y="195.6">61</text>
<text x="153.7" y="193.8">EESK</text>
<text x="153.7" y="196.3">EEDATA</text>
<text x="181.5" y="196.3">BDBUS6/DCD#/GPIOL2</text>
<text x="181.8" y="193.8">BDBUS5/DSR#/GPIOL1</text>
<text x="207" y="193">44</text>
<text x="207" y="195.6">45</text>
<text x="180.1" y="204">BCBUS0/TXDEN/GPIOH0</text>
<text x="184.4" y="198.9">BDBUS7/RI#/GPIOL3</text>
<text x="207" y="198.1">46</text>
<text x="207" y="203.2">48</text>
<text x="278.5" y="203.6" transform="rotate(-90 278.5 203.6)">1</text>
<text x="291.2" y="203.6" transform="rotate(-90 291.2 203.6)">1</text>
<text x="178.5" y="206.5">BCBUS1/WRSTB#/GPIOH1</text>
<text x="178.9" y="209">BCBUS2/RDSTB#/GPIOH2</text>
<text x="207" y="205.7">52</text>
<text x="207" y="208.3">53</text>
<text x="137.2" y="214.6" transform="rotate(-90 137.2 214.6)">1</text>
<text x="149.9" y="213.4">2</text>
<text x="153.7" y="214.1">OSCI</text>
<text x="178.9" y="211.6">BCBUS3/RXLED#/GPIOH3</text>
<text x="179.2" y="214.1">BCBUS4/TXLED#/GPIOH4</text>
<text x="207" y="210.8">54</text>
<text x="207" y="213.4">55</text>
<text x="207" y="215.9">57</text>
<text x="48.3" y="221">8</text>
<text x="52.1" y="221.7">VCC</text>
<text x="66.8" y="221.7">CS</text>
<text x="72.4" y="221">1</text>
<text x="122" y="220">2</text>
<text x="125.7" y="219.2">GND1</text>
<text x="137.9" y="219.8" transform="rotate(-90 137.9 219.8)">X1</text>
<text x="186.6" y="216.7">BCBUS5/-/GPIOH5</text>
<text x="186.6" y="219.2">BCBUS6/-/GPIOH6</text>
<text x="186.6" y="221.7">BCBUS7/-/GPIOH7</text>
<text x="207" y="218.4">58</text>
<text x="207" y="221">59</text>
<text x="48.3" y="223.5">7</text>
<text x="48.3" y="226.1">6</text>
<text x="52.1" y="224.3">NC_7</text>
<text x="52.1" y="226.8">NC_6</text>
<text x="66.4" y="226.8">DIN</text>
<text x="67" y="224.3">SK</text>
<text x="72.4" y="223.5">2</text>
<text x="72.4" y="226.1">3</text>
<text x="122" y="227.6">4</text>
<text x="125.7" y="226.8">GND2</text>
<text x="137.9" y="227.3" transform="rotate(-90 137.9 227.3)">X2</text>
<text x="149.9" y="223.5">3</text>
<text x="153.7" y="224.3">OSCO</text>
<text x="195.5" y="226.8">PWREN#</text>
<text x="207" y="226.1">60</text>
<text x="48.3" y="228.6">5</text>
<text x="52.1" y="229.4">GND</text>
<text x="64.1" y="229.4">DOUT</text>
<text x="72.4" y="228.6">4</text>
<text x="137.2" y="231.1" transform="rotate(-90 137.2 231.1)">3</text>
<text x="193" y="229.4">SUSPEND#</text>
<text x="207" y="228.6">36</text>
<text x="308.4" y="229.6">COMPANY:</text>
<text x="157.5" y="239.9" transform="rotate(-90 157.5 239.9)">13</text>
<text x="158.2" y="234.9" transform="rotate(-90 158.2 234.9)">TEST</text>
<text x="162.6" y="239.9" transform="rotate(-90 162.6 239.9)">10</text>
<text x="163.3" y="234.9" transform="rotate(-90 163.3 234.9)">AGND</text>
<text x="167.6" y="238.7" transform="rotate(-90 167.6 238.7)">1</text>
<text x="168.4" y="234.9" transform="rotate(-90 168.4 234.9)">GND</text>
<text x="170.2" y="238.7" transform="rotate(-90 170.2 238.7)">5</text>
<text x="170.9" y="234.9" transform="rotate(-90 170.9 234.9)">GND</text>
<text x="172.7" y="239.9" transform="rotate(-90 172.7 239.9)">11</text>
<text x="173.5" y="234.9" transform="rotate(-90 173.5 234.9)">GND</text>
<text x="175.3" y="239.9" transform="rotate(-90 175.3 239.9)">15</text>
<text x="176" y="234.9" transform="rotate(-90 176 234.9)">GND</text>
<text x="177.8" y="239.9" transform="rotate(-90 177.8 239.9)">25</text>
<text x="178.6" y="234.9" transform="rotate(-90 178.6 234.9)">GND</text>
<text x="180.3" y="239.9" transform="rotate(-90 180.3 239.9)">35</text>
<text x="181.1" y="234.9" transform="rotate(-90 181.1 234.9)">GND</text>
<text x="182.9" y="239.9" transform="rotate(-90 182.9 239.9)">47</text>
<text x="183.6" y="234.9" transform="rotate(-90 183.6 234.9)">GND</text>
<text x="185.4" y="239.9" transform="rotate(-90 185.4 239.9)">51</text>
<text x="186.2" y="234.9" transform="rotate(-90 186.2 234.9)">GND</text>
<text x="308.4" y="242.1">PAGE NAME:</text>
<text x="308.6" y="254.5">TITLE:</text>
<text x="392.7" y="255.5">REV:</text>
<text x="308.6" y="267.2">DATE:</text>
<text x="369.6" y="269.2">SIZE:</text>
<text x="391.2" y="269">SHEET:</text>
<text x="409.2" y="269">OF</text>
</g>
<g font-size="2.3" fill="#000080">
<text x="254" y="38.1">MBRM110ET1G</text>
<text x="271.4" y="42.2">+</text>
<text x="312.4" y="48.3">IC_LDO_TPS73033DBV</text>
<text x="387.1" y="53.9">LED0805_GREEN</text>
<text x="152.4" y="93.2">A:L1</text>
<text x="170.2" y="93.2">A:L2</text>
<text x="152.4" y="118.6">A:U4</text>
<text x="315" y="141.5">A:U3</text>
<text x="88.9" y="149.1">A:U2</text>
<text x="81.3" y="162.6">IC_PROT_TPD2E001DRLR</text>
<text x="309.9" y="165.1">IC_LOGIC_SN74HC03PW</text>
<text x="27.9" y="188">CONN_USB_B_MINI_FEMALE</text>
<text x="124.5" y="213.4">12 MHz</text>
<text x="66.5" y="217.7">A:U5</text>
<text x="143" y="225.6" transform="rotate(-90 143 225.6)">A:X1</text>
<text x="50.9" y="233.7">IC_MEM_93LC56C-I/SN</text>
<text x="193" y="238.8">IC_COMM_FT2232HQ</text>
</g>
<text font-size="2" fill="#000080" x="34.3" y="159">A:J1</text>
<g font-size="1.6" fill="#000080">
<text x="137.2" y="95.1">HZ0805E601R-10</text>
<text x="154.9" y="95.1">HZ0805E601R-10</text>
</g>
</svg>
